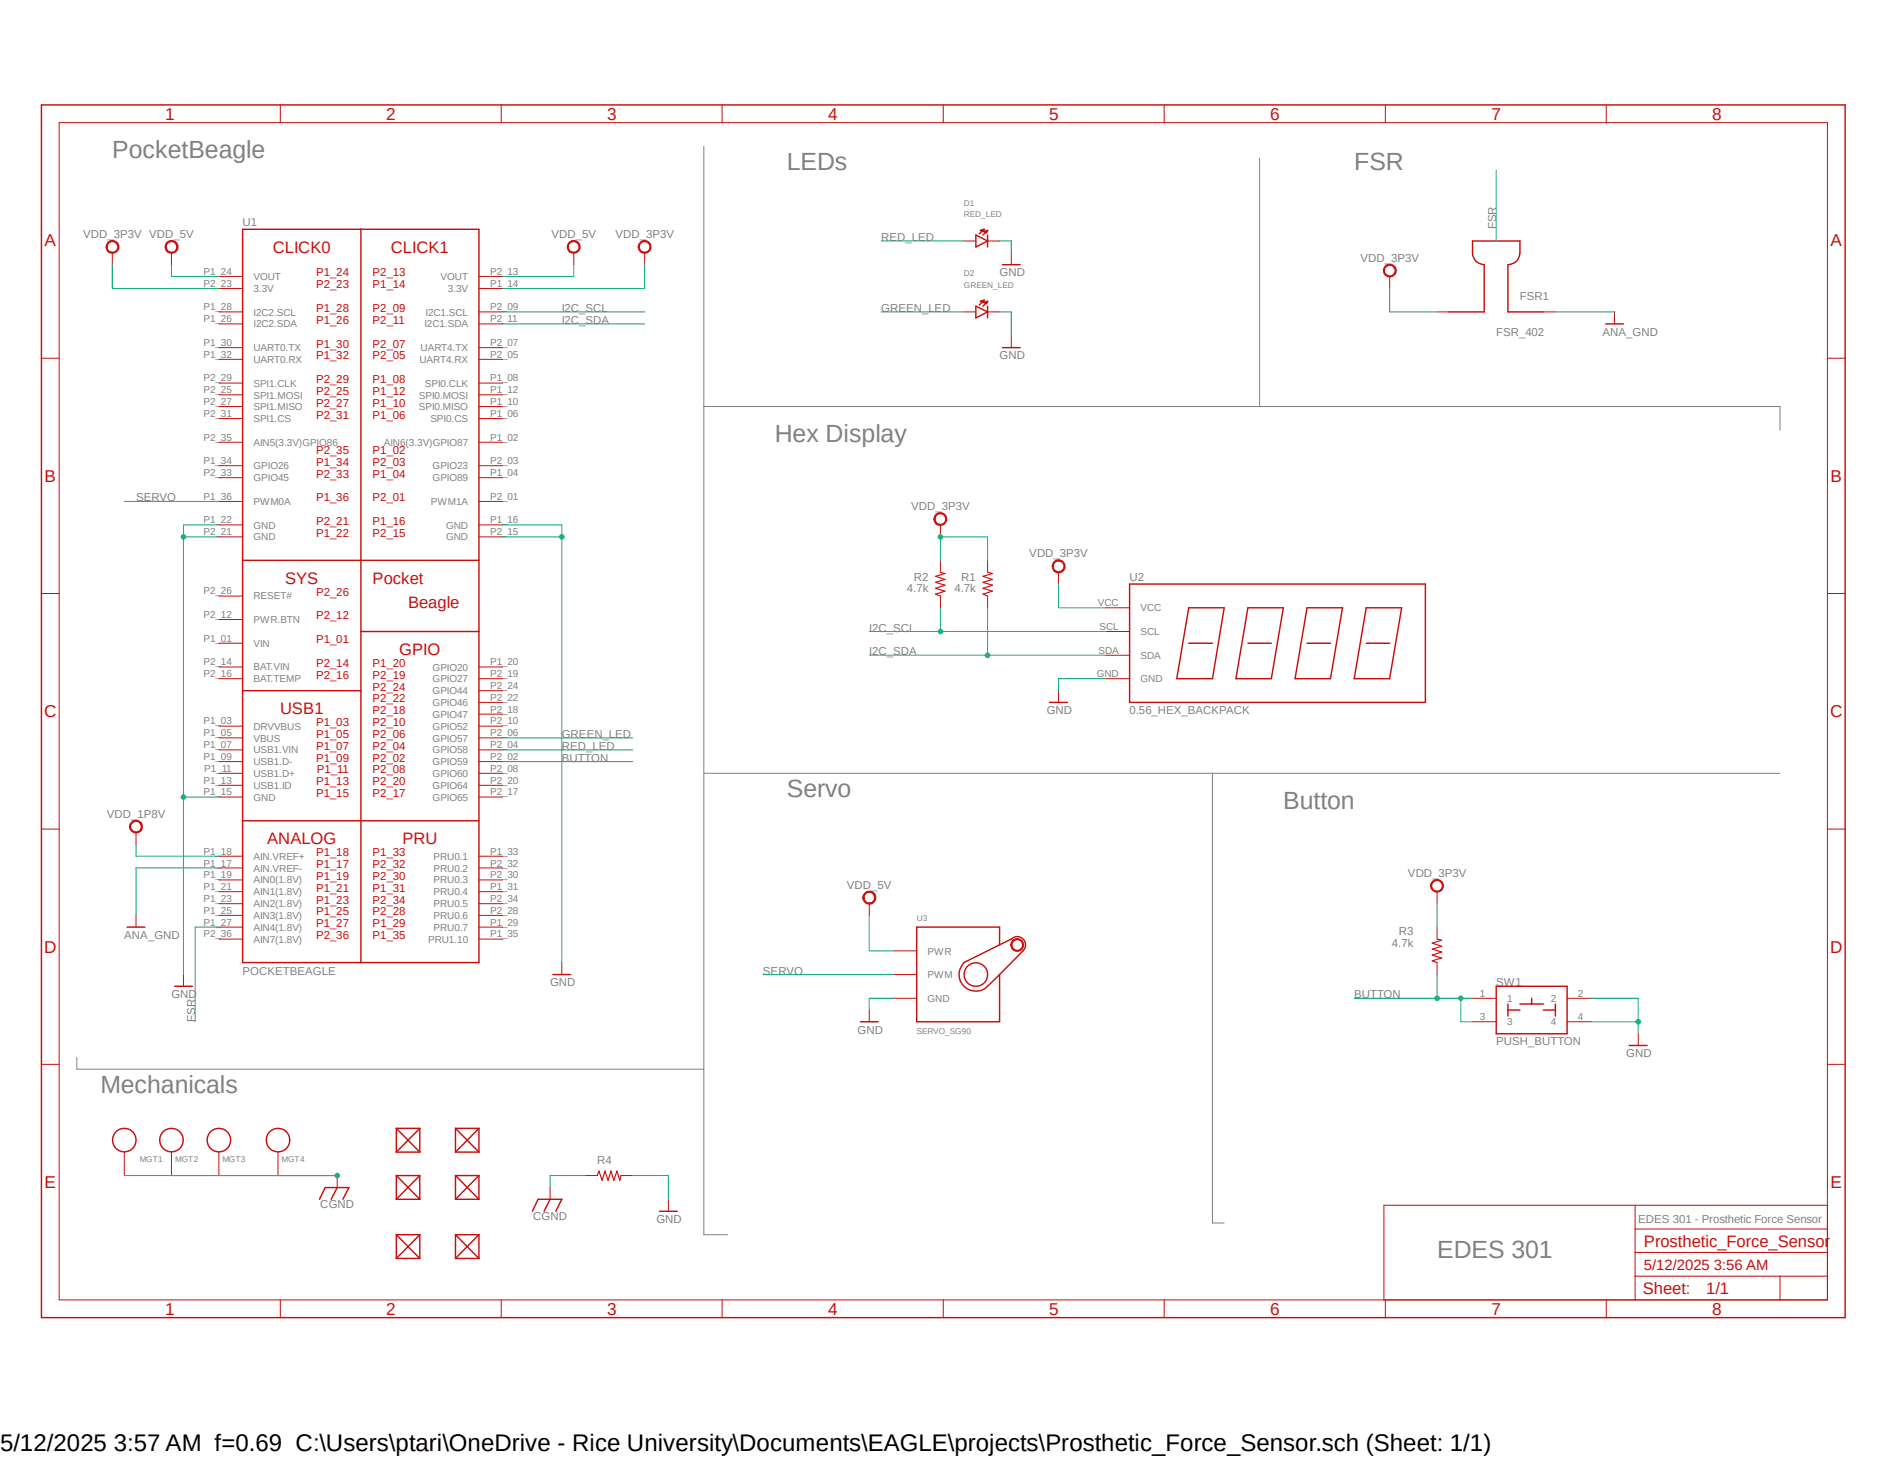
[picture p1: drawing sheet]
<svg xmlns="http://www.w3.org/2000/svg" width="279mm" height="216mm" viewBox="0 0 279 216" stroke-linecap="round" stroke-linejoin="round" font-family="sans-serif">
<path d="M5.8 15.3l267.8 180.2M273.6 15.3l-267.8 180.2" fill="none" stroke="#fff" stroke-width=".15"/>
<path d="M104.3 21.7v161.1h3.5M186.6 23.4v36.8M104.3 60.2h159.4v3.5M104.3 114.5h159.4M179.6 114.5v66.6h1.8M11.4 156.6v1.7h92.9" fill="none" stroke="#808080" stroke-width=".15"/>
<g fill="none" stroke="#c90d0c" stroke-width=".15">
<path d="M8.8 18.2h261.9v174.3h-261.9zM41.5 15.5v2.7M74.3 15.5v2.7M107 15.5v2.7M139.7 15.5v2.7M172.5 15.5v2.7M205.2 15.5v2.7M238 15.5v2.7M142.8 35.7h1.8M146.3 35.7h1.8M6.1 53h2.7M32.4 56.7h3.5"/>
<path d="M32.4 58.5h3.5M32.4 42.7h3.5M32.4 40.9h3.5M32.4 48h3.5M32.4 46.2h3.5M32.4 51.5h3.5M32.4 53.2h3.5M71 56.7h3.5M71 58.5h3.5M71 42.7h3.5M71 40.9h3.5M71 48h3.5"/>
<path d="M71 46.2h3.5M71 51.5h3.5M71 53.2h3.5M142.8 46.2h1.8M146.3 46.2h1.8M212.9 46.2h1.7M228.6 46.2h1.8M270.7 53h2.6M32.4 65.5h3.5M32.4 70.7h3.5M32.4 62h3.5M32.4 60.2h3.5"/>
<path d="M32.4 77.7h3.5M32.4 69h3.5M32.4 74.3h3.5M32.4 79.5h3.5M71 65.5h3.5M71 70.7h3.5M71 62h3.5M71 60.2h3.5M71 77.7h3.5M71 69h3.5M71 74.3h3.5M71 79.5h3.5"/>
<path d="M6.1 87.9h2.7M32.4 95.2h3.5M32.4 98.8h3.5M32.4 91.7h3.5M32.4 88.3h3.5M71 98.8h3.5M163.8 97h3.5M163.8 93.5h3.5M163.8 90h3.5M270.7 87.9h2.6M32.4 107.5h3.5M32.4 109.3h3.5"/>
<path d="M32.4 111h3.5M32.4 112.8h3.5M32.4 114.5h3.5M32.4 116.3h3.5M32.4 118h3.5M32.4 100.5h3.5M71 107.5h3.5M71 109.3h3.5M71 111h3.5M71 112.8h3.5M71 114.5h3.5M71 116.3h3.5"/>
<path d="M71 118h3.5M71 100.5h3.5M71 105.7h3.5M71 104h3.5M71 102.3h3.5M163.8 100.5h3.5M6.1 122.8h2.7M32.4 128.5h3.5M32.4 130.3h3.5M32.4 132h3.5M32.4 133.8h3.5M32.4 135.6h3.5"/>
<path d="M32.4 137.3h3.5M32.4 126.8h3.5M32.4 139.1h3.5M71 128.5h3.5M71 130.3h3.5M71 132h3.5M71 133.8h3.5M71 135.6h3.5M71 137.3h3.5M71 126.8h3.5M71 139.1h3.5M270.7 122.8h2.6"/>
<path d="M6.1 157.6h2.7M218.1 147.8h3.6M218.1 151.3h3.6M232.2 147.8h3.5M232.2 151.3h3.5M270.7 157.6h2.6M242.2 178.5v14M270.7 178.5h-65.7v14M41.5 192.5v2.6M74.3 192.5v2.6M107 192.5v2.6M139.7 192.5v2.6"/>
<path d="M172.5 192.5v2.6M205.2 192.5v2.6M238 192.5v2.6M242.2 189h28.5M242.2 185.5h28.5M242.2 182h28.5M263.7 189v3.5"/>
</g>
<g fill="none" stroke="#c90d0c" stroke-width=".21">
<path d="M6.1 15.5h267.2v179.6h-267.2zM35.9 34h35.1v108.5h-35.1zM53.5 34v108.5M144.6 34.8l1.7 .9-1.7 .9zM145.2 34.1l.6-.1-.2 .3zM145.3 34.2h.4M145.5 34h.2M145.6 34.2h.1M145.8 34l-.7 .6M145.8 34.3l.5-.2-.2 .4zM145.8 34.2h.4M146 34.4h.2"/>
<path d="M146.2 34.2h.1M146.3 34.8v1.8M146.3 34.1l-.7 .7M144.6 45.3l1.7 .9-1.7 .9zM145.2 44.6l.6-.2-.2 .4zM145.3 44.7h.4M145.5 44.5h.3M145.5 44.7h.1M145.8 44.4l-.7 .8M145.8 44.8l.5-.2-.2 .4zM145.9 44.7h.3M145.9 44.9h.3"/>
<path d="M146.2 44.7h.1M146.3 45.3v1.8M146.3 44.6l-.7 .7M214.6 46.2h5.3v-7a1.74 1.74 0 0 1-1.8-1.8v-1.7h7.1a3.5 3.5 0 0 1-.5 3l-.8 .4-.5 .1v7h5.2M35.9 83h35.1M53.5 93.5h17.5M167.3 86.5h43.9v17.5h-43.9zM176.1 90h5.3l-1.8 10.5h-5.3zM176.1 95.2h3.5M184.9 90h5.2l-1.8 10.5h-5.2zM184.9 95.2h3.4M193.6 90h5.3l-1.8 10.5h-5.2z"/>
<path d="M193.6 95.2h3.5M202.4 90h5.2l-1.7 10.5h-5.3zM202.4 95.2h3.5M35.9 102.3h17.6M35.9 121.5h35.1M221.7 146h10.5v7.1h-10.5zM223.4 148.7v1.8M223.4 149.6h1.8M225.2 148.7h3.4M226.9 147.8v.9M228.6 149.6h1.8M230.4 148.7v1.8"/>
</g>
<path d="M19.5 121.7a.96 .96 0 0 1 1.5 .3 .96 .96 0 0 1-.6 1.4 .96 .96 0 0 1-1.2-1h.1a.79 .79 0 0 1 1.1-.8 .79 .79 0 0 1 .3 1.3 .79 .79 0 0 1-1.3-.2l-.1-.3h-.1l.1-.4z" fill-rule="evenodd" fill="#c90d0c"/>
<path d="M19.5 121.7a.96 .96 0 0 1 1.5 .3 .96 .96 0 0 1-.6 1.4 .96 .96 0 0 1-1.2-1h.1a.79 .79 0 0 1 1.1-.8 .79 .79 0 0 1 .3 1.3 .79 .79 0 0 1-1.3-.2l-.1-.3h-.1l.1-.4zM20.2 123.3v1.8" fill="none" stroke="#c90d0c" stroke-width=".15"/>
<path d="M128.1 132.2a.98 .98 0 0 1 1.6 .3 .98 .98 0 0 1-.7 1.4 .98 .98 0 0 1-1.2-1h.2a.78 .78 0 0 1 1.1-.6 .78 .78 0 0 1 .2 1.2 .78 .78 0 0 1-1.2-.3l-.1-.3h-.2l.1-.4z" fill-rule="evenodd" fill="#c90d0c"/>
<path d="M139.3 83v1.8M139.3 88.3v1.7M146.3 83v1.8M146.3 88.3v1.7M128.1 132.2a.98 .98 0 0 1 1.6 .3 .98 .98 0 0 1-.7 1.4 .98 .98 0 0 1-1.2-1h.2a.78 .78 0 0 1 1.1-.6 .78 .78 0 0 1 .2 1.2 .78 .78 0 0 1-1.2-.3l-.1-.3h-.2l.1-.4zM128.8 133.8v1.8M132.3 140.8h3.5M132.3 144.3h3.5M132.3 147.8h3.5" fill="none" stroke="#c90d0c" stroke-width=".15"/>
<path d="M139.3 84.8l.7 .1-1.4 .4 1.4 .5-1.4 .4 1.4 .5-1.4 .4 1.4 .4-1.4 .5 .7 .3M146.3 84.8l.7 .1-1.4 .4 1.4 .5-1.4 .4 1.4 .5-1.4 .4 1.4 .4-1.4 .5 .7 .3" fill="none" stroke="#c90d0c" stroke-width=".17"/>
<g fill="none" stroke="#c90d0c" stroke-width=".21">
<path d="M148.1 137.3h-12.3v14h12.3M149.8 139.1l-7 3.4M148.1 144.3l-1.8 1.7"/>
<circle cx="144.6" cy="144.3" r="1.74"/>
</g>
<path d="M150 139.2a.97 .97 0 0 1 1.5 .2 .97 .97 0 0 1-.5 1.4 .97 .97 0 0 1-1.3-.9h.2a.79 .79 0 0 1 1.1-.7 .79 .79 0 0 1 .3 1.2 .79 .79 0 0 1-1.3-.1l-.1-.4h-.2z" fill-rule="evenodd" fill="#c90d0c"/>
<path d="M150 139.2a.97 .97 0 0 1 1.5 .2 .97 .97 0 0 1-.5 1.4 .97 .97 0 0 1-1.3-.9h.2a.79 .79 0 0 1 1.1-.7 .79 .79 0 0 1 .3 1.2 .79 .79 0 0 1-1.3-.1l-.1-.4h-.2z" fill="none" stroke="#c90d0c" stroke-width=".15"/>
<path d="M148.1 137.3v2.6M149.8 139.1a1.23 1.23 0 0 1 1.8-.1 1.23 1.23 0 0 1 0 1.8l-3.5 3.5v7M142.8 142.5a2.48 2.48 0 0 0 0 3.5 2.48 2.48 0 0 0 3.5 0" fill="none" stroke="#c90d0c" stroke-width=".21"/>
<path d="M138.6 76.2a.96 .96 0 0 1 1.5 .2 .96 .96 0 0 1-.5 1.4 .96 .96 0 0 1-1.3-.9h.2a.79 .79 0 0 1 1-.8 .79 .79 0 0 1 .4 1.2 .79 .79 0 0 1-1.3-.1l-.1-.3h-.2l.1-.4z" fill-rule="evenodd" fill="#c90d0c"/>
<path d="M138.6 76.2a.96 .96 0 0 1 1.5 .2 .96 .96 0 0 1-.5 1.4 .96 .96 0 0 1-1.3-.9h.2a.79 .79 0 0 1 1-.8 .79 .79 0 0 1 .4 1.2 .79 .79 0 0 1-1.3-.1l-.1-.3h-.2l.1-.4zM139.3 77.7v1.8" fill="none" stroke="#c90d0c" stroke-width=".15"/>
<path d="M205.2 39.4a.96 .96 0 0 1 1.5 .2 .96 .96 0 0 1-.5 1.4 .96 .96 0 0 1-1.3-.9h.2a.77 .77 0 0 1 .9-.8 .77 .77 0 0 1 .6 1.1 .77 .77 0 0 1-1.2 .2l-.3-.2v-.3h-.2l.1-.4z" fill-rule="evenodd" fill="#c90d0c"/>
<path d="M149.8 37.4v1.8M205.2 39.4a.96 .96 0 0 1 1.5 .2 .96 .96 0 0 1-.5 1.4 .96 .96 0 0 1-1.3-.9h.2a.77 .77 0 0 1 .9-.8 .77 .77 0 0 1 .6 1.1 .77 .77 0 0 1-1.2 .2l-.3-.2v-.3h-.2l.1-.4zM149.8 49.7v1.8M205.9 40.9v1.8M156.8 102.3v1.7M212.9 137.3v1.8M212.9 142.5v1.8M242.7 153.1v1.7" fill="none" stroke="#c90d0c" stroke-width=".15"/>
<path d="M148.5 39.2h2.6M148.5 51.5h2.6M155.5 104h2.7M241.3 154.8h2.7" fill="none" stroke="#c90d0c" stroke-width=".21"/>
<path d="M212.9 139.1l.7 .1-1.4 .5 1.4 .4-1.4 .4 1.4 .5-1.4 .4 1.4 .5-1.4 .4 .7 .2" fill="none" stroke="#c90d0c" stroke-width=".17"/>
<path d="M212.3 130.5a.96 .96 0 0 1 1.4 .3 .96 .96 0 0 1-.6 1.3 .96 .96 0 0 1-1.2-1h.2a.79 .79 0 0 1 1-.7 .79 .79 0 0 1 .4 1.3 .79 .79 0 0 1-1.3-.2l-.1-.4h-.2l.1-.3z" fill-rule="evenodd" fill="#c90d0c"/>
<path d="M239.2 46.2v1.8M212.3 130.5a.96 .96 0 0 1 1.4 .3 .96 .96 0 0 1-.6 1.3 .96 .96 0 0 1-1.2-1h.2a.79 .79 0 0 1 1-.7 .79 .79 0 0 1 .4 1.3 .79 .79 0 0 1-1.3-.2l-.1-.4h-.2l.1-.3zM212.9 132v1.8M27.2 144.3v1.7M83.2 142.5v1.8M128.8 149.6v1.7" fill="none" stroke="#c90d0c" stroke-width=".15"/>
<path d="M237.9 48h2.6M25.9 146h2.6M81.9 144.3h2.6M127.5 151.3h2.6" fill="none" stroke="#c90d0c" stroke-width=".21"/>
<path d="M94.9 35.9a.96 .96 0 0 1 1.5 .3 .96 .96 0 0 1-.7 1.3 .96 .96 0 0 1-1.2-.9h.2a.79 .79 0 0 1 1-.8 .79 .79 0 0 1 .4 1.2 .79 .79 0 0 1-1.3-.1l-.1-.3h-.2l.1-.4z" fill-rule="evenodd" fill="#c90d0c"/>
<path d="M94.9 35.9a.96 .96 0 0 1 1.5 .3 .96 .96 0 0 1-.7 1.3 .96 .96 0 0 1-1.2-.9h.2a.79 .79 0 0 1 1-.8 .79 .79 0 0 1 .4 1.2 .79 .79 0 0 1-1.3-.1l-.1-.3h-.2l.1-.4zM95.5 37.4v1.8" fill="none" stroke="#c90d0c" stroke-width=".15"/>
<path d="M16 35.9a.97 .97 0 0 1 1.5 .2 .97 .97 0 0 1-.6 1.4 .97 .97 0 0 1-1.2-.9h.2a.8 .8 0 0 1 1.1-.7 .8 .8 0 0 1 .2 1.3 .8 .8 0 0 1-1.3-.3v-.3h-.2z" fill-rule="evenodd" fill="#c90d0c"/>
<path d="M16 35.9a.97 .97 0 0 1 1.5 .2 .97 .97 0 0 1-.6 1.4 .97 .97 0 0 1-1.2-.9h.2a.8 .8 0 0 1 1.1-.7 .8 .8 0 0 1 .2 1.3 .8 .8 0 0 1-1.3-.3v-.3h-.2zM16.6 37.4v1.8" fill="none" stroke="#c90d0c" stroke-width=".15"/>
<path d="M84.3 35.9a.97 .97 0 0 1 1.5 .2 .97 .97 0 0 1-.5 1.4 .97 .97 0 0 1-1.3-.9h.2a.8 .8 0 0 1 1.1-.7 .8 .8 0 0 1 .2 1.3 .8 .8 0 0 1-1.3-.3v-.3h-.2z" fill-rule="evenodd" fill="#c90d0c"/>
<path d="M84.3 35.9a.97 .97 0 0 1 1.5 .2 .97 .97 0 0 1-.5 1.4 .97 .97 0 0 1-1.3-.9h.2a.8 .8 0 0 1 1.1-.7 .8 .8 0 0 1 .2 1.3 .8 .8 0 0 1-1.3-.3v-.3h-.2zM85 37.4v1.8" fill="none" stroke="#c90d0c" stroke-width=".15"/>
<path d="M24.8 35.9a.97 .97 0 0 1 1.5 .2 .97 .97 0 0 1-.6 1.4 .97 .97 0 0 1-1.2-.9h.1a.78 .78 0 0 1 1.1-.7 .78 .78 0 0 1 .2 1.3 .78 .78 0 0 1-1.2-.3l-.1-.3h-.1v-.4z" fill-rule="evenodd" fill="#c90d0c"/>
<path d="M24.8 35.9a.97 .97 0 0 1 1.5 .2 .97 .97 0 0 1-.6 1.4 .97 .97 0 0 1-1.2-.9h.1a.78 .78 0 0 1 1.1-.7 .78 .78 0 0 1 .2 1.3 .78 .78 0 0 1-1.2-.3l-.1-.3h-.1v-.4zM25.4 37.4v1.8" fill="none" stroke="#c90d0c" stroke-width=".15"/>
<path d="M156.2 83.1a.97 .97 0 0 1 1.5 .3 .97 .97 0 0 1-.6 1.4 .97 .97 0 0 1-1.2-.9h.1a.8 .8 0 0 1 1-.8 .8 .8 0 0 1 .5 1.2 .8 .8 0 0 1-1.2 .2l-.2-.3-.1-.3h-.1z" fill-rule="evenodd" fill="#c90d0c"/>
<path d="M156.2 83.1a.97 .97 0 0 1 1.5 .3 .97 .97 0 0 1-.6 1.4 .97 .97 0 0 1-1.2-.9h.1a.8 .8 0 0 1 1-.8 .8 .8 0 0 1 .5 1.2 .8 .8 0 0 1-1.2 .2l-.2-.3-.1-.3h-.1zM156.8 84.8v1.7M20.2 135.6v1.7M18.4 170.6v3.5M25.4 170.6v3.5M32.4 170.6v3.5M41.2 170.6v3.5M50 174.1v1.8M81.5 175.9v1.7M86.7 174.1h1.8M92 174.1h1.7M99 177.6v1.8" fill="none" stroke="#c90d0c" stroke-width=".15"/>
<g fill="none" stroke="#c90d0c" stroke-width=".21">
<path d="M18.8 137.3h2.7M47.3 177.6l.9-1.7h3.5l-.9 1.7M50 175.9l-.9 1.7M58.7 174.1l3.5 3.5M58.7 174.1h3.5M58.7 177.6h3.5M58.7 167.1v3.5M58.7 174.1v3.5M58.7 167.1h3.5M58.7 170.6h3.5M58.7 167.1l3.5 3.5M62.2 174.1l-3.5 3.5"/>
<path d="M62.2 167.1v3.5M62.2 174.1v3.5M62.2 167.1l-3.5 3.5M67.5 174.1h3.5M67.5 177.6h3.5M67.5 167.1l3.5 3.5M67.5 167.1h3.5M67.5 170.6h3.5M67.5 167.1v3.5M67.5 174.1v3.5M67.5 174.1l3.5 3.5M71 167.1l-3.5 3.5"/>
<path d="M71 167.1v3.5M71 174.1v3.5M71 174.1l-3.5 3.5M78.9 179.4l.8-1.8h3.5l-.9 1.8M81.5 177.6l-.9 1.8M97.7 179.4h2.6M58.7 182.8v3.6M58.7 182.8l3.5 3.6M58.7 182.8h3.5M58.7 186.4h3.5M62.2 182.8v3.6M62.2 182.8l-3.5 3.6"/>
<path d="M67.5 182.8v3.6M67.5 182.8h3.5M67.5 186.4h3.5M67.5 182.8l3.5 3.6M71 182.8v3.6M71 182.8l-3.5 3.6"/>
<circle cx="18.4" cy="168.8" r="1.74"/>
<circle cx="25.4" cy="168.8" r="1.74"/>
<circle cx="32.4" cy="168.8" r="1.74"/>
<circle cx="41.2" cy="168.8" r="1.74"/>
</g>
<path d="M88.5 174.1l.2-.7 .5 1.4 .4-1.4 .5 1.4 .4-1.4 .4 1.4 .5-1.4 .4 1.4 .2-.7" fill="none" stroke="#c90d0c" stroke-width=".17"/>
<path d="M139.3 83v-3.5h7v3.5M156.8 86.5v3.5h7" fill="none" stroke="#0dab76" stroke-width=".15"/>
<circle cx="139.3" cy="79.5" r=".33" fill="#0dab76"/>
<g fill="none" stroke="#0dab76" stroke-width=".15">
<path d="M16.6 39.2v3.5h15.8M95.5 39.2v3.5h-21M205.9 42.7v3.5h7M128.8 93.5h35M139.3 90v3.5M212.9 133.8v3.5"/>
<circle cx="139.3" cy="79.5" r=".33"/>
</g>
<circle cx="139.3" cy="93.5" r=".33" fill="#0dab76"/>
<g fill="none" stroke="#0dab76" stroke-width=".15">
<path d="M74.5 46.2h21M128.8 97h35M146.3 90v7"/>
<circle cx="139.3" cy="93.5" r=".33"/>
</g>
<circle cx="146.3" cy="97" r=".33" fill="#0dab76"/>
<g fill="none" stroke="#0dab76" stroke-width=".15">
<path d="M148.1 35.7h1.7v1.7M74.5 48h21M148.1 46.2h1.7v3.5M163.8 100.5h-7v1.8M235.7 147.8h7v5.3M235.7 151.3h7"/>
<circle cx="146.3" cy="97" r=".33"/>
</g>
<circle cx="242.7" cy="151.3" r=".33" fill="#0dab76"/>
<g fill="none" stroke="#0dab76" stroke-width=".15">
<path d="M74.5 77.7h8.7v64.8M74.5 79.5h8.7M132.3 147.8h-3.5v1.8"/>
<circle cx="242.7" cy="151.3" r=".33"/>
</g>
<circle cx="83.2" cy="79.5" r=".33" fill="#0dab76"/>
<g fill="none" stroke="#0dab76" stroke-width=".15">
<path d="M32.4 79.5h-5.2v64.8M27.2 118h5.2"/>
<circle cx="83.2" cy="79.5" r=".33"/>
</g>
<circle cx="27.2" cy="118" r=".33" fill="#0dab76"/>
<g fill="none" stroke="#0dab76" stroke-width=".15">
<path d="M32.4 77.7h-5.2v1.8"/>
<circle cx="27.2" cy="118" r=".33"/>
</g>
<circle cx="27.2" cy="79.5" r=".33" fill="#0dab76"/>
<g fill="none" stroke="#0dab76" stroke-width=".15">
<path d="M130.6 35.7h12.2M221.7 25.2v10.5M130.6 46.2h12.2M230.4 46.2h8.8M74.5 111h19.2M74.5 109.3h19.2M32.4 128.5h-12.2v7.1M32.4 137.3h-3.5v14M200.6 147.8h17.5M212.9 144.3v3.5M93.7 174.1h5.3v3.5"/>
<circle cx="27.2" cy="79.5" r=".33"/>
</g>
<circle cx="212.9" cy="147.8" r=".33" fill="#0dab76"/>
<g fill="none" stroke="#0dab76" stroke-width=".15">
<path d="M216.4 147.8v3.5"/>
<circle cx="212.9" cy="147.8" r=".33"/>
</g>
<circle cx="216.4" cy="147.8" r=".33" fill="#0dab76"/>
<g fill="none" stroke="#0dab76" stroke-width=".15">
<path d="M25.4 39.2v1.7h7M85 39.2v1.7h-10.5M18.4 74.3h14M74.5 112.8h19.2M20.2 125.1v1.7h12.2M128.8 135.6v5.2h3.5M113 144.3h19.3M216.4 151.3h1.7M32.4 174.1h17.6"/>
<circle cx="216.4" cy="147.8" r=".33"/>
</g>
<circle cx="50" cy="174.1" r=".33" fill="#0dab76"/>
<g fill="none" stroke="#0dab76" stroke-width=".15">
<path d="M18.4 174.1h31.6M86.7 174.1h-5.2v1.8"/>
<circle cx="50" cy="174.1" r=".33"/>
</g>
<g font-size="3.7" fill="#808080">
<text x="16.6" y="23.4">PocketBeagle</text>
<text x="116.5" y="25.2">LEDs</text>
<text x="200.6" y="25.2">FSR</text>
<text x="114.8" y="65.5">Hex Display</text>
<text x="116.5" y="118">Servo</text>
<text x="190.1" y="119.8">Button</text>
<text x="14.9" y="161.8">Mechanicals</text>
<text x="212.9" y="186.3">EDES 301</text>
</g>
<text font-size="3.6" x="0" y="214.9">5/12/2025 3:57 AM f=0.69 C:\Users\ptari\OneDrive - Rice University\Documents\EAGLE\projects\Prosthetic_Force_Sensor.sch (Sheet: 1/1)</text>
<g font-size="2.5" fill="#c90d0c">
<text x="24.5" y="17.7">1</text>
<text x="57.2" y="17.7">2</text>
<text x="90" y="17.7">3</text>
<text x="122.7" y="17.7">4</text>
<text x="155.4" y="17.7">5</text>
<text x="188.2" y="17.7">6</text>
<text x="220.9" y="17.7">7</text>
<text x="253.7" y="17.7">8</text>
<text x="6.6" y="36.5">A</text>
<text x="40.4" y="37.4">CLICK0</text>
<text x="57.9" y="37.4">CLICK1</text>
<text x="271.2" y="36.5">A</text>
<text x="6.6" y="71.4">B</text>
<text x="271.2" y="71.4">B</text>
<text x="42.2" y="86.5">SYS</text>
<text x="55.2" y="86.5">Pocket</text>
<text x="60.5" y="90">Beagle</text>
<text x="59.1" y="97">GPIO</text>
<text x="6.6" y="106.2">C</text>
<text x="41.5" y="105.7">USB1</text>
<text x="271.1" y="106.2">C</text>
<text x="39.6" y="125.1">ANALOG</text>
<text x="59.6" y="125.1">PRU</text>
<text x="6.6" y="141.1">D</text>
<text x="271.1" y="141.1">D</text>
<text x="6.6" y="175.9">E</text>
<text x="271.2" y="175.9">E</text>
<text x="243.5" y="184.6">Prosthetic_Force_Sensor</text>
<text x="243.4" y="191.7">Sheet:</text>
<text x="252.8" y="191.6">1/1</text>
<text x="24.5" y="194.7">1</text>
<text x="57.2" y="194.7">2</text>
<text x="90" y="194.7">3</text>
<text x="122.7" y="194.7">4</text>
<text x="155.4" y="194.7">5</text>
<text x="188.2" y="194.7">6</text>
<text x="220.9" y="194.7">7</text>
<text x="253.7" y="194.7">8</text>
</g>
<text font-size="2.2" fill="#c90d0c" x="243.5" y="188.1">5/12/2025 3:56 AM</text>
<g font-size="1.7" fill="#808080">
<text x="12.3" y="35.2">VDD_3P3V VDD_5V</text>
<text x="35.9" y="33.4">U1</text>
<text x="81.7" y="35.2">VDD_5V</text>
<text x="91.2" y="35.2">VDD_3P3V</text>
<text x="130.6" y="35.7">RED_LED</text>
<text x="221.7" y="34" transform="rotate(-90 221.7 34)">FSR</text>
<text x="148.1" y="40.9">GND</text>
<text x="201.5" y="38.7">VDD_3P3V</text>
<text x="83.2" y="46.2">I2C_SCL</text>
<text x="83.2" y="48">I2C_SDA</text>
<text x="130.6" y="46.2">GREEN_LED</text>
<text x="225.2" y="44.4">FSR1</text>
<text x="148.1" y="53.2">GND</text>
<text x="221.7" y="49.7">FSR_402</text>
<text x="237.4" y="49.7">ANA_GND</text>
<text x="20.2" y="74.3">SERVO</text>
<text x="135" y="75.5">VDD_3P3V</text>
<text x="152.5" y="82.5">VDD_3P3V</text>
<text x="134.4" y="87.7">4.7k</text>
<text x="135.4" y="86">R2</text>
<text x="141.4" y="87.7">4.7k</text>
<text x="142.4" y="86">R1</text>
<text x="167.3" y="86">U2</text>
<text x="128.8" y="93.5">I2C_SCL</text>
<text x="128.8" y="97">I2C_SDA</text>
<text x="155.1" y="105.7">GND</text>
<text x="167.3" y="105.7">0.56_HEX_BACKPACK</text>
<text x="83.2" y="111">RED_LED</text>
<text x="83.2" y="109.3">GREEN_LED</text>
<text x="83.2" y="112.8">BUTTON</text>
<text x="15.8" y="121.1">VDD_1P8V</text>
<text x="125.5" y="131.6">VDD_5V</text>
<text x="208.6" y="129.8">VDD_3P3V</text>
<text x="18.4" y="139.1">ANA_GND</text>
<text x="206.2" y="140.3">4.7k</text>
<text x="207.2" y="138.5">R3</text>
<text x="25.4" y="147.8">GND</text>
<text x="35.9" y="144.3">POCKETBEAGLE</text>
<text x="81.5" y="146">GND</text>
<text x="113" y="144.3">SERVO</text>
<text x="200.6" y="147.8">BUTTON</text>
<text x="221.7" y="146">SW1</text>
<text x="28.9" y="151.3" transform="rotate(-90 28.9 151.3)">FSR</text>
<text x="127" y="153.1">GND</text>
<text x="221.7" y="154.8">PUSH_BUTTON</text>
<text x="240.9" y="156.6">GND</text>
<text x="88.5" y="172.3">R4</text>
<text x="47.5" y="178.9">CGND</text>
<text x="79" y="180.6">CGND</text>
<text x="97.2" y="181.1">GND</text>
<text x="242.7" y="181.1">EDES 301 - Prosthetic Force Sensor</text>
</g>
<g font-size="1.7" fill="#c90d0c">
<text x="46.8" y="40.9">P1_24</text>
<text x="55.2" y="40.9">P2_13</text>
<text x="46.8" y="48">P1_26</text>
<text x="46.8" y="46.2">P1_28</text>
<text x="46.8" y="42.7">P2_23</text>
<text x="55.2" y="42.7">P1_14</text>
<text x="55.2" y="46.2">P2_09</text>
<text x="55.2" y="48">P2_11</text>
<text x="46.8" y="53.2">P1_32</text>
<text x="46.8" y="51.5">P1_30</text>
<text x="55.2" y="51.5">P2_07</text>
<text x="55.2" y="53.2">P2_05</text>
<text x="46.8" y="58.5">P2_25</text>
<text x="46.8" y="56.7">P2_29</text>
<text x="55.2" y="56.7">P1_08</text>
<text x="55.2" y="58.5">P1_12</text>
<text x="46.8" y="60.2">P2_27</text>
<text x="46.8" y="62">P2_31</text>
<text x="55.2" y="62">P1_06</text>
<text x="55.2" y="60.2">P1_10</text>
<text x="46.8" y="69">P1_34</text>
<text x="46.8" y="70.7">P2_33</text>
<text x="46.8" y="67.2">P2_35</text>
<text x="55.2" y="67.2">P1_02</text>
<text x="55.2" y="70.7">P1_04</text>
<text x="55.2" y="69">P2_03</text>
<text x="46.8" y="74.3">P1_36</text>
<text x="46.8" y="77.7">P2_21</text>
<text x="55.2" y="74.3">P2_01</text>
<text x="55.2" y="77.7">P1_16</text>
<text x="46.8" y="79.5">P1_22</text>
<text x="55.2" y="79.5">P2_15</text>
<text x="46.8" y="88.3">P2_26</text>
<text x="46.8" y="95.2">P1_01</text>
<text x="46.8" y="91.7">P2_12</text>
<text x="46.8" y="98.8">P2_14</text>
<text x="46.8" y="100.5">P2_16</text>
<text x="55.2" y="98.8">P1_20</text>
<text x="55.2" y="100.5">P2_19</text>
<text x="46.8" y="107.5">P1_03</text>
<text x="55.2" y="107.5">P2_10</text>
<text x="55.2" y="105.7">P2_18</text>
<text x="55.2" y="104">P2_22</text>
<text x="55.2" y="102.3">P2_24</text>
<text x="46.8" y="109.3">P1_05</text>
<text x="46.8" y="111">P1_07</text>
<text x="46.8" y="112.8">P1_09</text>
<text x="55.2" y="112.8">P2_02</text>
<text x="55.2" y="109.3">P2_06</text>
<text x="55.2" y="111">P2_04</text>
<text x="46.8" y="116.3">P1_13</text>
<text x="46.8" y="118">P1_15</text>
<text x="46.9" y="114.5">P1_11</text>
<text x="55.2" y="114.5">P2_08</text>
<text x="55.2" y="118">P2_17</text>
<text x="55.2" y="116.3">P2_20</text>
<text x="46.8" y="128.5">P1_17</text>
<text x="46.8" y="126.8">P1_18</text>
<text x="46.8" y="130.3">P1_19</text>
<text x="55.2" y="126.8">P1_33</text>
<text x="55.2" y="130.3">P2_30</text>
<text x="55.2" y="128.5">P2_32</text>
<text x="46.8" y="132">P1_21</text>
<text x="46.8" y="133.8">P1_23</text>
<text x="46.8" y="135.5">P1_25</text>
<text x="46.8" y="137.3">P1_27</text>
<text x="55.2" y="137.3">P1_29</text>
<text x="55.2" y="132">P1_31</text>
<text x="55.2" y="135.5">P2_28</text>
<text x="55.2" y="133.8">P2_34</text>
<text x="46.8" y="139.1">P2_36</text>
<text x="55.2" y="139.1">P1_35</text>
</g>
<g font-size="1.5" fill="#808080">
<text x="30.1" y="40.7">P1_24</text>
<text x="37.5" y="41.5">VOUT</text>
<text x="65.3" y="41.5">VOUT</text>
<text x="72.6" y="40.7">P2_13</text>
<text x="30.1" y="47.7">P1_26</text>
<text x="30.1" y="46">P1_28</text>
<text x="30.1" y="42.5">P2_23</text>
<text x="37.5" y="46.7">I2C2.SCL</text>
<text x="37.5" y="43.2">3.3V</text>
<text x="63" y="46.7">I2C1.SCL</text>
<text x="66.3" y="43.2">3.3V</text>
<text x="72.6" y="42.5">P1_14</text>
<text x="72.6" y="46">P2_09</text>
<text x="72.6" y="47.7">P2_11</text>
<text x="30.1" y="51.2">P1_30</text>
<text x="30.1" y="53">P1_32</text>
<text x="37.5" y="48.5">I2C2.SDA</text>
<text x="37.5" y="52">UART0.TX</text>
<text x="37.5" y="53.7">UART0.RX</text>
<text x="62.1" y="53.8">UART4.RX</text>
<text x="62.3" y="52">UART4.TX</text>
<text x="62.9" y="48.5">I2C1.SDA</text>
<text x="72.6" y="53">P2_05</text>
<text x="72.6" y="51.2">P2_07</text>
<text x="30.1" y="58.2">P2_25</text>
<text x="30.1" y="60">P2_27</text>
<text x="30.1" y="56.5">P2_29</text>
<text x="37.5" y="59">SPI1.MOSI</text>
<text x="37.5" y="57.2">SPI1.CLK</text>
<text x="62.1" y="59">SPI0.MOSI</text>
<text x="63" y="57.2">SPI0.CLK</text>
<text x="72.6" y="56.5">P1_08</text>
<text x="72.6" y="60">P1_10</text>
<text x="72.6" y="58.2">P1_12</text>
<text x="30.1" y="61.7">P2_31</text>
<text x="30.1" y="65.2">P2_35</text>
<text x="37.5" y="60.7">SPI1.MISO</text>
<text x="37.5" y="62.5">SPI1.CS</text>
<text x="37.5" y="66">AIN5(3.3V)GPIO86</text>
<text x="56.9" y="66">AIN6(3.3V)GPIO87</text>
<text x="62.1" y="60.7">SPI0.MISO</text>
<text x="63.8" y="62.5">SPI0.CS</text>
<text x="72.6" y="65.2">P1_02</text>
<text x="72.6" y="61.7">P1_06</text>
<text x="30.1" y="68.7">P1_34</text>
<text x="30.1" y="70.5">P2_33</text>
<text x="37.5" y="69.5">GPIO26</text>
<text x="37.5" y="71.2">GPIO45</text>
<text x="64.1" y="71.2">GPIO89</text>
<text x="64.1" y="69.5">GPIO23</text>
<text x="72.6" y="70.5">P1_04</text>
<text x="72.6" y="68.7">P2_03</text>
<text x="30.1" y="77.5">P1_22</text>
<text x="30.1" y="74">P1_36</text>
<text x="37.5" y="74.8">PWM0A</text>
<text x="63.8" y="74.8">PWM1A</text>
<text x="72.6" y="77.5">P1_16</text>
<text x="72.6" y="74">P2_01</text>
<text x="30.1" y="79.2">P2_21</text>
<text x="37.5" y="78.3">GND</text>
<text x="37.5" y="80">GND</text>
<text x="66.1" y="78.3">GND</text>
<text x="66.1" y="80">GND</text>
<text x="72.6" y="79.2">P2_15</text>
<text x="30.1" y="88">P2_26</text>
<text x="37.5" y="88.8">RESET#</text>
<text x="162.6" y="89.7">VCC</text>
<text x="30.1" y="95">P1_01</text>
<text x="30.1" y="91.5">P2_12</text>
<text x="37.5" y="95.8">VIN</text>
<text x="37.5" y="92.3">PWR.BTN</text>
<text x="162.9" y="93.3">SCL</text>
<text x="169" y="94">SCL</text>
<text x="169" y="90.5">VCC</text>
<text x="30.1" y="98.5">P2_14</text>
<text x="30.1" y="100.3">P2_16</text>
<text x="37.5" y="99.3">BAT.VIN</text>
<text x="37.5" y="101.1">BAT.TEMP</text>
<text x="64.1" y="99.3">GPIO20</text>
<text x="64.1" y="101.1">GPIO27</text>
<text x="72.6" y="98.5">P1_20</text>
<text x="72.6" y="100.3">P2_19</text>
<text x="162.5" y="100.3">GND</text>
<text x="162.7" y="96.8">SDA</text>
<text x="169" y="101.1">GND</text>
<text x="169" y="97.5">SDA</text>
<text x="30.1" y="107.3">P1_03</text>
<text x="64.1" y="106.3">GPIO47</text>
<text x="64.1" y="104.6">GPIO46</text>
<text x="64.1" y="102.8">GPIO44</text>
<text x="72.6" y="107.3">P2_10</text>
<text x="72.6" y="105.5">P2_18</text>
<text x="72.6" y="103.8">P2_22</text>
<text x="72.6" y="102">P2_24</text>
<text x="30.1" y="109">P1_05</text>
<text x="30.1" y="110.8">P1_07</text>
<text x="30.1" y="112.5">P1_09</text>
<text x="37.5" y="108">DRVVBUS</text>
<text x="37.5" y="109.8">VBUS</text>
<text x="37.5" y="111.5">USB1.VIN</text>
<text x="37.5" y="113.3">USB1.D-</text>
<text x="64.1" y="113.3">GPIO59</text>
<text x="64.1" y="111.5">GPIO58</text>
<text x="64.1" y="109.8">GPIO57</text>
<text x="64.1" y="108">GPIO52</text>
<text x="72.6" y="112.5">P2_02</text>
<text x="72.6" y="110.8">P2_04</text>
<text x="72.6" y="109">P2_06</text>
<text x="30.1" y="116">P1_13</text>
<text x="30.1" y="117.8">P1_15</text>
<text x="30.3" y="114.3">P1_11</text>
<text x="37.5" y="115.1">USB1.D+</text>
<text x="37.5" y="116.8">USB1.ID</text>
<text x="37.5" y="118.6">GND</text>
<text x="64.1" y="118.6">GPIO65</text>
<text x="64.1" y="115.1">GPIO60</text>
<text x="64.1" y="116.8">GPIO64</text>
<text x="72.6" y="117.8">P2_17</text>
<text x="72.6" y="114.3">P2_08</text>
<text x="72.6" y="116">P2_20</text>
<text x="30.1" y="128.3">P1_17</text>
<text x="30.1" y="130">P1_19</text>
<text x="30.1" y="131.8">P1_21</text>
<text x="30.1" y="126.5">P1_18</text>
<text x="37.5" y="129.1">AIN.VREF-</text>
<text x="37.5" y="130.8">AIN0(1.8V)</text>
<text x="37.5" y="127.3">AIN.VREF+</text>
<text x="64.2" y="127.3">PRU0.1</text>
<text x="64.2" y="130.8">PRU0.3</text>
<text x="64.2" y="129.1">PRU0.2</text>
<text x="72.6" y="131.8">P1_31</text>
<text x="72.6" y="126.5">P1_33</text>
<text x="72.6" y="130">P2_30</text>
<text x="72.6" y="128.3">P2_32</text>
<text x="30.1" y="133.6">P1_23</text>
<text x="30.1" y="135.3">P1_25</text>
<text x="30.1" y="137.1">P1_27</text>
<text x="37.5" y="132.6">AIN1(1.8V)</text>
<text x="37.5" y="134.3">AIN2(1.8V)</text>
<text x="37.5" y="136.1">AIN3(1.8V)</text>
<text x="37.5" y="137.8">AIN4(1.8V)</text>
<text x="64.2" y="137.8">PRU0.7</text>
<text x="64.2" y="132.6">PRU0.4</text>
<text x="64.2" y="136.1">PRU0.6</text>
<text x="64.2" y="134.3">PRU0.5</text>
<text x="72.6" y="137.1">P1_29</text>
<text x="72.6" y="135.3">P2_28</text>
<text x="72.6" y="133.6">P2_34</text>
<text x="30.1" y="138.8">P2_36</text>
<text x="37.5" y="139.6">AIN7(1.8V)</text>
<text x="63.4" y="139.6">PRU1.10</text>
<text x="72.6" y="138.8">P1_35</text>
<text x="137.4" y="141.4">PWR</text>
<text x="137.4" y="144.8">PWM</text>
<text x="137.4" y="148.3">GND</text>
<text x="219.2" y="147.6">1</text>
<text x="223.3" y="148.3">1</text>
<text x="229.7" y="148.3">2</text>
<text x="233.8" y="147.6">2</text>
<text x="219.2" y="151.1">3</text>
<text x="223.3" y="151.9">3</text>
<text x="229.7" y="151.9">4</text>
<text x="233.8" y="151.1">4</text>
</g>
<g font-size="1.2" fill="#808080">
<text x="142.8" y="32.2">RED_LED</text>
<text x="142.8" y="30.4">D1</text>
<text x="142.8" y="40.9">D2</text>
<text x="142.8" y="42.7">GREEN_LED</text>
<text x="135.8" y="136.4">U3</text>
<text x="135.8" y="153.1">SERVO_SG90</text>
<text x="20.7" y="172">MGT1</text>
<text x="26" y="172">MGT2</text>
<text x="32.9" y="172">MGT3</text>
<text x="41.7" y="172">MGT4</text>
</g>
</svg>
